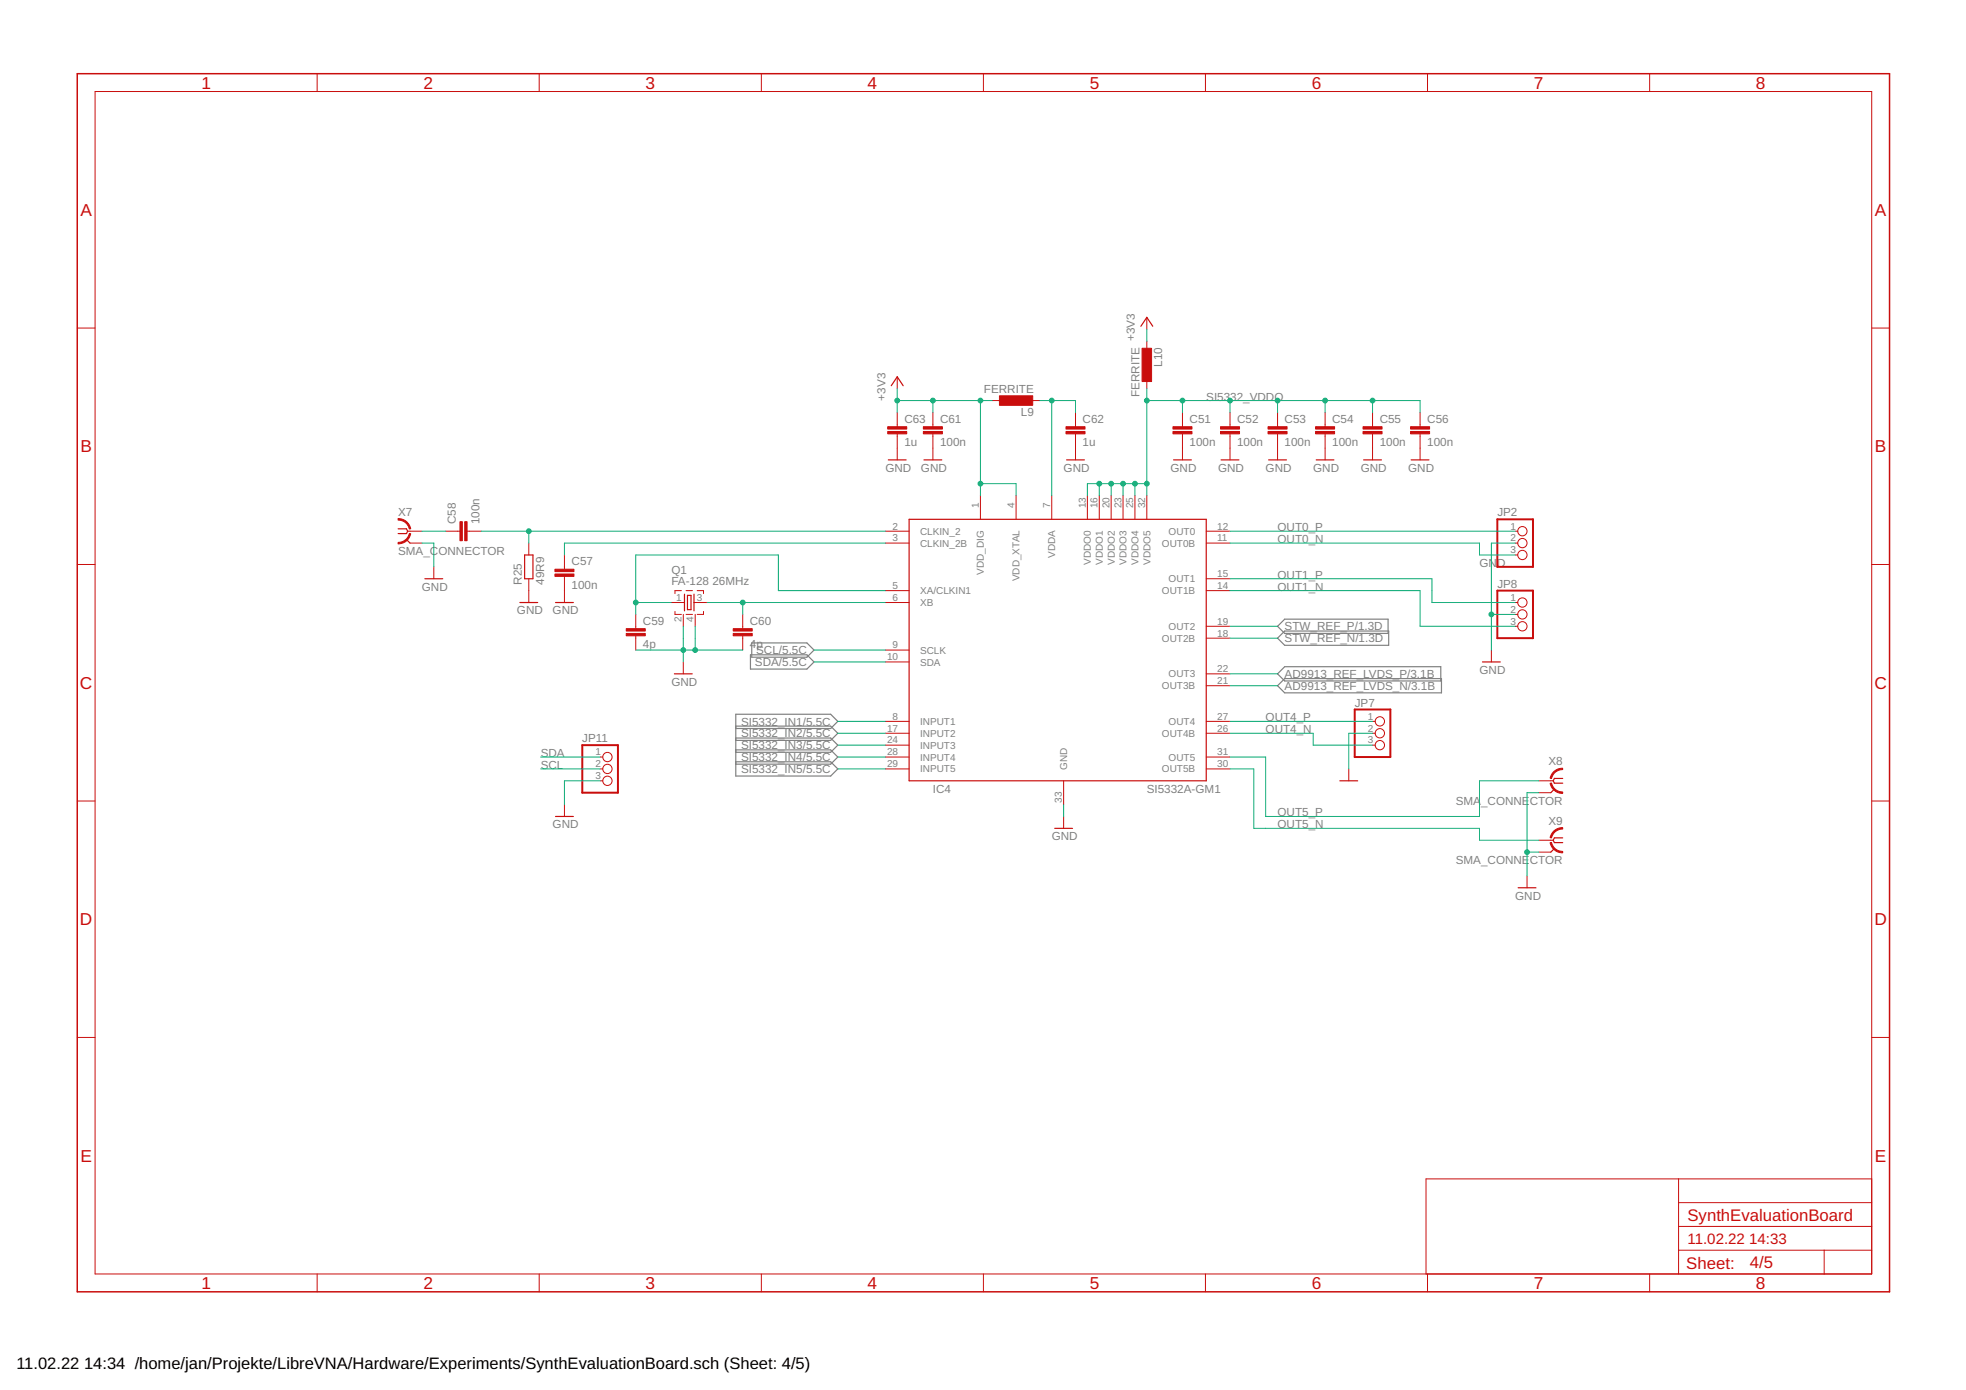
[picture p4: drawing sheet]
<svg xmlns="http://www.w3.org/2000/svg" width="420mm" height="297mm" viewBox="0 0 420 297" stroke-linecap="round" stroke-linejoin="round" font-family="sans-serif">
<path d="M160.4 139.9h12l1.6 1.6-1.6 1.5h-12zM160.7 137.4h11.7l1.6 1.5-1.6 1.5h-11.7zM274.6 134.9h22.2v3h-22.2l-1.6-1.5zM274.6 132.3h22.1v3.1h-22.1l-1.6-1.6zM157.2 155.7h20.3l1.5-1.5-1.5-1.6h-20.3v13.2h20.3l1.5-1.5-1.5-1.5h-20.3M157.2 155.2h20.3l1.5 1.5-1.5 1.5h-20.3M157.2 157.7h20.3l1.5 1.5-1.5 1.6h-20.3M274.6 142.5h33.3v3h-33.3l-1.6-1.5zM274.6 145h33.5v3.1h-33.5l-1.6-1.6zM157.2 160.3h20.3l1.5 1.5-1.5 1.5h-20.3" fill="none" stroke="#808080" stroke-width=".25"/>
<g fill="none" stroke="#c90d0c" stroke-width=".21">
<path d="M20.3 19.6h379.7v252.6h-379.7zM67.8 15.7v3.9M115.2 15.7v3.9M162.7 15.7v3.9M210.2 15.7v3.9M257.6 15.7v3.9M305.1 15.7v3.9M352.6 15.7v3.9M16.5 70.1h3.8M245.1 67.8v2.6M245.1 72.9v2.5M400 70.1h3.8"/>
<path d="M191.7 80.5v2.6M191.7 88.1v3.1M191.7 92.7v5.6M199.4 88.1v3.1M199.4 92.7v5.6M212.1 85.6h2.5M219.7 85.6h2.5M229.8 88.1v3.1M229.8 92.7v5.6M245.1 80.5v2.6M252.7 88.1v3.1M252.7 92.7v5.6"/>
<path d="M262.9 88.1v3.1M262.9 92.7v5.6M273 88.1v3.1M273 92.7v5.6M283.2 88.1v3.1M283.2 92.7v5.6M293.3 88.1v3.1M293.3 92.7v5.6M303.5 88.1v3.1M303.5 92.7v5.6M87.1 113.5h3.1M87.6 116.1h2.6"/>
<path d="M95.2 113.5h3.1M99.8 113.5h3.1M113 116.1v2.5M120.6 118.6v3M189.2 113.5h5.1M189.2 116.1h5.1M209.5 105.9v5.1M217.1 105.9v5.1M224.8 105.9v5.1M232.4 105.9v5.1M234.9 105.9v5.1M237.5 105.9v5.1"/>
<path d="M240 105.9v5.1M242.5 105.9v5.1M245.1 105.9v5.1M257.8 113.5h5.1M257.8 116.1h5.1M323.8 113.5h.6M323.8 116.1h.6M323.8 118.6h.6M16.5 120.6h3.8M92.7 121.1v2.6M113 123.7v5.1M120.6 123.2v5.6"/>
<path d="M135.9 131.3v3M135.9 135.9v3M143.5 128.8h2.8M144.3 130.7v.6h1.3M145.6 126.2h-1.3v.7M146 131.3v2.5M146.6 126.2h1.4M146.6 131.3h1.4M148.3 128.8h2.8M148.6 131.3v2.5M149 126.2h1.3v.7M150.3 130.7v.6h-1.3"/>
<path d="M158.7 131.3v3M158.7 135.9v3M189.2 126.2h5.1M189.2 138.9h5.1M189.2 128.8h5.1M257.8 126.2h5.1M257.8 123.7h5.1M257.8 136.4h5.1M257.8 133.8h5.1M318.7 138.9v2.6M323.8 133.8h.6M323.8 128.8h.6"/>
<path d="M323.8 131.3h.6M400 120.6h3.8M146 141.5v2.5M189.2 154.2h5.1M189.2 141.5h5.1M189.2 156.7h5.1M189.2 159.2h5.1M257.8 154.2h5.1M257.8 156.7h5.1M257.8 146.5h5.1M257.8 144h5.1M293.3 154.2h.6"/>
<path d="M293.3 156.7h.6M293.3 159.2h.6M16.5 171.2h3.8M120.6 171.9v2.6M128.2 161.8h.6M128.2 164.3h.6M128.2 166.9h.6M189.2 161.8h5.1M189.2 164.3h5.1M227.3 166.9v5M227.3 174.5v2.5M257.8 161.8h5.1"/>
<path d="M257.8 164.3h5.1M288.2 164.3v2.6M328.9 166.9h3M328.9 169.4h2.5M328.9 179.6h3M400 171.2h3.8M326.3 187.2v2.5M328.9 182.1h2.5M16.5 221.7h3.8M400 221.7h3.8M358.7 251.9v20.3M358.7 257h41.3"/>
<path d="M400 251.9h-95.2v20.3M67.8 272.2v3.9M115.2 272.2v3.9M162.7 272.2v3.9M210.2 272.2v3.9M257.6 272.2v3.9M305.1 272.2v3.9M352.6 272.2v3.9M358.7 267.2h41.3M358.7 262.1h41.3M389.8 267.2v5"/>
<circle cx="325.4" cy="113.5" r=".99"/>
<circle cx="325.4" cy="116.1" r=".99"/>
<circle cx="325.4" cy="118.6" r=".99"/>
<circle cx="325.4" cy="133.8" r=".99"/>
<circle cx="325.4" cy="128.8" r=".99"/>
<circle cx="325.4" cy="131.3" r=".99"/>
<circle cx="294.9" cy="154.2" r=".99"/>
<circle cx="294.9" cy="156.7" r=".99"/>
<circle cx="294.9" cy="159.2" r=".99"/>
<circle cx="129.8" cy="161.8" r=".99"/>
<circle cx="129.8" cy="166.9" r=".99"/>
<circle cx="129.8" cy="164.3" r=".99"/>
</g>
<path d="M16.5 15.7h387.3v260.4h-387.3z" fill="none" stroke="#c90d0c" stroke-width=".32"/>
<g fill="none" stroke="#c90d0c" stroke-width=".25">
<path d="M243.8 69.7l1.3-1.9 1.3 1.9M189.8 98.3h3.9M190.5 82.4l1.2-1.9 1.3 1.9M197.5 98.3h3.8M227.9 98.3h3.9M250.8 98.3h3.8M261 98.3h3.8M271.1 98.3h3.8M281.3 98.3h3.8M291.4 98.3h3.8M301.6 98.3h3.8M85.1 113h1.8l.2 .5-.2 .5h-1.8"/>
<path d="M86.9 115.3l.7 .8M112.1 118.6h1.8v5.1h-1.8zM194.3 111h63.5v55.9h-63.5zM90.8 123.7h3.8M111.1 128.8h3.8M118.7 128.8h3.8M146.3 127v3.5M146.9 127.2h.8v3.1h-.8zM148.3 127v3.5M144.1 144h3.8M316.8 141.5h3.8M118.7 174.5h3.8"/>
<path d="M225.4 177h3.8M286.3 166.9h3.9M332.2 168.6l-.8 .8M334 166.3h-1.8l-.3 .6 .3 .5h1.8M334 179h-1.8l-.3 .6 .3 .5h1.8M324.4 189.7h3.9M332.2 181.3l-.8 .8"/>
</g>
<g fill="#c90d0c" stroke="#c90d0c" stroke-width=".21">
<path d="M250.7 92.2h4v.5h-4z"/>
<path d="M250.7 91.2h4v.5h-4z"/>
<path d="M260.8 92.2h4.1v.5h-4.1z"/>
<path d="M260.8 91.2h4.1v.5h-4.1z"/>
<path d="M271 92.2h4.1v.5h-4.1z"/>
<path d="M271 91.2h4.1v.5h-4.1z"/>
<path d="M281.2 92.2h4v.5h-4z"/>
<path d="M281.2 91.2h4v.5h-4z"/>
<path d="M291.3 92.2h4.1v.5h-4.1z"/>
<path d="M291.3 91.2h4.1v.5h-4.1z"/>
<path d="M301.5 92.2h4v.5h-4z"/>
<path d="M301.5 91.2h4v.5h-4z"/>
<path d="M118.6 122.7h4.1v.5h-4.1z"/>
<path d="M118.6 121.6h4.1v.6h-4.1z"/>
<path d="M99.3 111.5h.5v4h-.5z"/>
<path d="M98.3 111.5h.5v4h-.5z"/>
<path d="M197.3 92.2h4.1v.5h-4.1z"/>
<path d="M197.3 91.2h4.1v.5h-4.1z"/>
<path d="M213.6 84.6h7.1v2h-7.1z"/>
<path d="M227.8 92.2h4.1v.5h-4.1z"/>
<path d="M227.8 91.2h4.1v.5h-4.1z"/>
<path d="M189.7 92.2h4.1v.5h-4.1z"/>
<path d="M189.7 91.2h4.1v.5h-4.1z"/>
<path d="M133.8 135.4h4.1v.5h-4.1z"/>
<path d="M133.8 134.3h4.1v.6h-4.1z"/>
<path d="M156.7 135.4h4.1v.5h-4.1z"/>
<path d="M156.7 134.3h4.1v.6h-4.1z"/>
<path d="M244.1 74.4h2v7.1h-2z"/>
</g>
<g fill="#c90d0c" stroke="#c90d0c" stroke-width=".21">
<path d="M85.1 110.8a2.67 2.67 0 0 1 2.7 2.2l-.3 .1a2.39 2.39 0 0 0-2.4-2z" fill-rule="evenodd"/>
<path d="M85.1 115.9a2.45 2.45 0 0 0 2.4-1.9l.3 .1a2.69 2.69 0 0 1-2.7 2.1z" fill-rule="evenodd"/>
<path d="M332.1 164.9a2.58 2.58 0 0 1 1.9-.7v.3a2.4 2.4 0 0 0-2.4 1.9l-.3-.1v-.2z" fill-rule="evenodd"/>
<path d="M331.3 167.4l.3-.1a2.39 2.39 0 0 0 2.4 1.9v.3a2.67 2.67 0 0 1-2.7-2.1z" fill-rule="evenodd"/>
<path d="M332.1 177.6l1.2-.7h.7v.3a2.4 2.4 0 0 0-2.4 1.9l-.3-.1v-.2z" fill-rule="evenodd"/>
<path d="M331.3 180.1l.3-.1a2.39 2.39 0 0 0 2.4 1.9v.3a2.67 2.67 0 0 1-2.7-2.1z" fill-rule="evenodd"/>
</g>
<path d="M320 111h7.6v10.1h-7.6zM320 126.2h7.6v10.2h-7.6zM124.4 159.2h7.7v10.2h-7.7zM289.5 151.6h7.6v10.2h-7.6z" fill="none" stroke="#c90d0c" stroke-width=".42"/>
<g fill="none" stroke="#0dab76" stroke-width=".21">
<path d="M245.1 70.4v2.5M191.7 85.6h20.4M191.7 83.1v5M199.4 85.6v2.5M209.5 85.6v20.3M222.2 85.6h7.6v2.5M224.8 85.6v20.3M245.1 83.1v22.8M245.1 85.6h58.4v2.5M252.7 85.6v2.5M262.9 85.6v2.5M273 85.6v2.5"/>
<path d="M283.2 85.6v2.5M293.3 85.6v2.5M90.2 116.1h2.5v5M90.2 113.5h5M102.9 113.5h86.3M113 113.5v2.6M189.2 116.1h-68.6v2.5M209.5 103.4h7.6v2.5M234.9 103.4v2.5M237.5 103.4v2.5M240 103.4v2.5M242.5 103.4v2.5"/>
<path d="M245.1 103.4h-12.7v2.5M262.9 116.1h53.3v2.5h7.6M262.9 113.5h60.9M323.8 116.1h-5.1v22.8M135.9 138.9h22.8M135.9 128.8h7.6M146 133.8v7.7M148.6 133.8v5.1M151.1 128.8h38.1M158.7 128.8v2.5M174 138.9h15.2M189.2 126.2h-22.9v-7.6h-30.4v12.7"/>
<path d="M262.9 123.7h43.1v5.1h17.8M262.9 126.2h40.6v7.6h20.3M262.9 133.8h10.1M262.9 136.4h10.1M318.7 131.3h5.1M174 141.5h15.2M179 156.7h10.2M179 154.2h10.2M179 159.2h10.2M262.9 156.7h17.7v2.5h12.7M262.9 154.2h30.4M262.9 144h10.1"/>
<path d="M262.9 146.5h10.1M293.3 156.7h-5.1v7.6M115.5 164.3h12.7M115.5 161.8h12.7M128.2 166.9h-7.6v5M179 164.3h10.2M179 161.8h10.2M227.3 171.9v2.6M262.9 161.8h7.6v12.7h45.7v-7.6h12.7M262.9 164.3h5v12.7h48.3v2.6h12.7M328.9 169.4h-2.6v17.8M326.3 182.1h2.6"/>
</g>
<g fill="#0dab76" stroke="#0dab76" stroke-width=".21">
<circle cx="146" cy="138.9" r=".51"/>
<circle cx="148.6" cy="138.9" r=".51"/>
<circle cx="318.7" cy="131.3" r=".51"/>
<circle cx="326.3" cy="182.1" r=".51"/>
<circle cx="209.5" cy="103.4" r=".51"/>
<circle cx="209.5" cy="85.6" r=".51"/>
<circle cx="191.7" cy="85.6" r=".51"/>
<circle cx="199.4" cy="85.6" r=".51"/>
<circle cx="113" cy="113.5" r=".51"/>
<circle cx="158.7" cy="128.8" r=".51"/>
<circle cx="135.9" cy="128.8" r=".51"/>
<circle cx="224.8" cy="85.6" r=".51"/>
<circle cx="242.5" cy="103.4" r=".51"/>
<circle cx="245.1" cy="103.4" r=".51"/>
<circle cx="240" cy="103.4" r=".51"/>
<circle cx="237.5" cy="103.4" r=".51"/>
<circle cx="234.9" cy="103.4" r=".51"/>
<circle cx="252.7" cy="85.6" r=".51"/>
<circle cx="262.9" cy="85.6" r=".51"/>
<circle cx="273" cy="85.6" r=".51"/>
<circle cx="283.2" cy="85.6" r=".51"/>
<circle cx="293.3" cy="85.6" r=".51"/>
<circle cx="245.1" cy="85.6" r=".51"/>
</g>
<g font-size="3.7" fill="#c90d0c">
<text x="43" y="18.9">1</text>
<text x="90.5" y="18.9">2</text>
<text x="138" y="18.9">3</text>
<text x="185.4" y="18.9">4</text>
<text x="232.9" y="18.9">5</text>
<text x="280.3" y="18.9">6</text>
<text x="327.8" y="18.9">7</text>
<text x="375.3" y="18.9">8</text>
<text x="17.2" y="46.1">A</text>
<text x="400.7" y="46.1">A</text>
<text x="17.2" y="96.7">B</text>
<text x="400.7" y="96.7">B</text>
<text x="17.1" y="147.2">C</text>
<text x="400.6" y="147.2">C</text>
<text x="17.1" y="197.7">D</text>
<text x="400.6" y="197.7">D</text>
<text x="17.2" y="248.3">E</text>
<text x="400.7" y="248.3">E</text>
<text x="43" y="275.4">1</text>
<text x="90.5" y="275.4">2</text>
<text x="138" y="275.4">3</text>
<text x="185.4" y="275.4">4</text>
<text x="232.9" y="275.4">5</text>
<text x="280.3" y="275.4">6</text>
<text x="327.8" y="275.4">7</text>
<text x="375.3" y="275.4">8</text>
</g>
<g font-size="3.6" fill="#c90d0c">
<text x="360.6" y="260.8">SynthEvaluationBoard</text>
<text x="360.4" y="271.1">Sheet:</text>
<text x="374" y="271">4/5</text>
</g>
<g font-size="3.5">
<text x="3.5" y="292.5">11.02.22</text>
<text x="18" y="292.5">14:34 /home/jan/Projekte/LibreVNA/Hardware/Experiments/SynthEvaluationBoard.sch (Sheet: 4/5)</text>
</g>
<g font-size="3.2" fill="#c90d0c">
<text x="360.6" y="265.9">11.02.22</text>
<text x="373.8" y="265.9">14:33</text>
</g>
<g font-size="2.5" fill="#808080">
<text x="242.5" y="72.9" transform="rotate(-90 242.5 72.9)">+3V3</text>
<text x="248.4" y="78.3" transform="rotate(-90 248.4 78.3)">L10</text>
<text x="189.2" y="85.6" transform="rotate(-90 189.2 85.6)">+3V3</text>
<text x="210.3" y="84.1">FERRITE</text>
<text x="218.2" y="88.9">L9</text>
<text x="243.6" y="84.9" transform="rotate(-90 243.6 84.9)">FERRITE</text>
<text x="257.8" y="85.6">SI5332_VDDO</text>
<text x="193.3" y="95.4">1u</text>
<text x="193.3" y="90.3">C63</text>
<text x="200.9" y="95.4">100n</text>
<text x="200.9" y="90.3">C61</text>
<text x="231.4" y="95.4">1u</text>
<text x="231.4" y="90.3">C62</text>
<text x="254.2" y="95.4">100n</text>
<text x="254.2" y="90.3">C51</text>
<text x="264.4" y="95.4">100n</text>
<text x="264.4" y="90.3">C52</text>
<text x="274.5" y="95.4">100n</text>
<text x="274.5" y="90.3">C53</text>
<text x="284.7" y="95.4">100n</text>
<text x="284.7" y="90.3">C54</text>
<text x="294.9" y="95.4">100n</text>
<text x="294.9" y="90.3">C55</text>
<text x="305" y="95.4">100n</text>
<text x="305" y="90.3">C56</text>
<text x="189.2" y="100.8">GND</text>
<text x="196.8" y="100.8">GND</text>
<text x="227.3" y="100.8">GND</text>
<text x="250.2" y="100.8">GND</text>
<text x="260.3" y="100.8">GND</text>
<text x="270.5" y="100.8">GND</text>
<text x="280.6" y="100.8">GND</text>
<text x="290.8" y="100.8">GND</text>
<text x="301" y="100.8">GND</text>
<text x="85.1" y="110.2">X7</text>
<text x="97.4" y="112" transform="rotate(-90 97.4 112)">C58</text>
<text x="102.5" y="112" transform="rotate(-90 102.5 112)">100n</text>
<text x="273" y="113.5">OUT0_P</text>
<text x="320" y="110.3">JP2</text>
<text x="85.1" y="118.6">SMA_CONNECTOR</text>
<text x="273" y="116.1">OUT0_N</text>
<text x="111.5" y="125" transform="rotate(-90 111.5 125)">R25</text>
<text x="116.3" y="125" transform="rotate(-90 116.3 125)">49R9</text>
<text x="122.2" y="125.8">100n</text>
<text x="122.2" y="120.8">C57</text>
<text x="143.5" y="125">FA-128</text>
<text x="143.5" y="122.7">Q1</text>
<text x="152.2" y="125">26MHz</text>
<text x="273" y="123.7">OUT1_P</text>
<text x="316.2" y="121.1">GND</text>
<text x="320" y="125.6">JP8</text>
<text x="90.2" y="126.2">GND</text>
<text x="110.5" y="131.3">GND</text>
<text x="118.1" y="131.3">GND</text>
<text x="273" y="126.2">OUT1_N</text>
<text x="137.4" y="133.5">C59</text>
<text x="160.3" y="133.5">C60</text>
<text x="274.5" y="137.3">STW_REF_N/1.3D</text>
<text x="274.5" y="134.7">STW_REF_P/1.3D</text>
<text x="137.4" y="138.5">4p</text>
<text x="160.3" y="138.5">4p</text>
<text x="161.3" y="142.3">SDA/5.5C</text>
<text x="161.6" y="139.8">SCL/5.5C</text>
<text x="316.2" y="144">GND</text>
<text x="143.5" y="146.5">GND</text>
<text x="274.5" y="144.9">AD9913_REF_LVDS_P/3.1B</text>
<text x="274.5" y="147.4">AD9913_REF_LVDS_N/3.1B</text>
<text x="158.4" y="155">SI5332_IN1/5.5C</text>
<text x="270.5" y="154.2">OUT4_P</text>
<text x="289.5" y="151">JP7</text>
<text x="115.6" y="161.8">SDA</text>
<text x="124.4" y="158.6">JP11</text>
<text x="158.4" y="157.6">SI5332_IN2/5.5C</text>
<text x="158.4" y="160.1">SI5332_IN3/5.5C</text>
<text x="270.5" y="156.7">OUT4_N</text>
<text x="115.6" y="164.3">SCL</text>
<text x="158.4" y="162.7">SI5332_IN4/5.5C</text>
<text x="158.4" y="165.2">SI5332_IN5/5.5C</text>
<text x="330.9" y="163.6">X8</text>
<text x="199.4" y="169.4">IC4</text>
<text x="245.1" y="169.4">SI5332A-GM1</text>
<text x="311.1" y="171.9">SMA</text>
<text x="316.5" y="171.9">_CONNE</text>
<text x="326.9" y="171.9">CTOR</text>
<text x="118.1" y="177">GND</text>
<text x="224.8" y="179.6">GND</text>
<text x="273" y="177">OUT5_N</text>
<text x="273" y="174.5">OUT5_P</text>
<text x="330.9" y="176.3">X9</text>
<text x="311.1" y="184.6">SMA_CONNE</text>
<text x="326.9" y="184.6">CTOR</text>
<text x="323.8" y="192.3">GND</text>
</g>
<g font-size="2.1" fill="#808080">
<text x="190.8" y="113.2">2</text>
<text x="209.2" y="108.6" transform="rotate(-90 209.2 108.6)">1</text>
<text x="216.8" y="108.6" transform="rotate(-90 216.8 108.6)">4</text>
<text x="224.4" y="108.6" transform="rotate(-90 224.4 108.6)">7</text>
<text x="232" y="108.6" transform="rotate(-90 232 108.6)">13</text>
<text x="234.6" y="108.6" transform="rotate(-90 234.6 108.6)">16</text>
<text x="237.1" y="108.6" transform="rotate(-90 237.1 108.6)">20</text>
<text x="239.6" y="108.6" transform="rotate(-90 239.6 108.6)">23</text>
<text x="242.2" y="108.6" transform="rotate(-90 242.2 108.6)">25</text>
<text x="244.7" y="108.6" transform="rotate(-90 244.7 108.6)">32</text>
<text x="260.1" y="113.2">12</text>
<text x="322.8" y="113.2">1</text>
<text x="190.8" y="115.7">3</text>
<text x="196.6" y="114.3">CLKIN_2</text>
<text x="196.6" y="116.8">CLKIN_2B</text>
<text x="225.5" y="119.3" transform="rotate(-90 225.5 119.3)">VDDA</text>
<text x="248.3" y="116.8">OUT0B</text>
<text x="249.8" y="114.3">OUT0</text>
<text x="260.1" y="115.7">11</text>
<text x="322.8" y="115.7">2</text>
<text x="322.8" y="118.2">3</text>
<text x="190.8" y="125.9">5</text>
<text x="210.3" y="122.8" transform="rotate(-90 210.3 122.8)">VDD_DIG</text>
<text x="217.9" y="124.2" transform="rotate(-90 217.9 124.2)">VDD_XTAL</text>
<text x="233.1" y="120.7" transform="rotate(-90 233.1 120.7)">VDDO0</text>
<text x="235.7" y="120.7" transform="rotate(-90 235.7 120.7)">VDDO1</text>
<text x="238.2" y="120.7" transform="rotate(-90 238.2 120.7)">VDDO2</text>
<text x="240.8" y="120.7" transform="rotate(-90 240.8 120.7)">VDDO3</text>
<text x="243.3" y="120.7" transform="rotate(-90 243.3 120.7)">VDDO4</text>
<text x="245.8" y="120.7" transform="rotate(-90 245.8 120.7)">VDDO5</text>
<text x="249.8" y="124.4">OUT1</text>
<text x="260.1" y="125.9">14</text>
<text x="260.1" y="123.3">15</text>
<text x="144.5" y="128.4">1</text>
<text x="148.9" y="128.4">3</text>
<text x="190.8" y="128.4">6</text>
<text x="196.6" y="127">XA/CLKIN1</text>
<text x="196.6" y="129.5">XB</text>
<text x="248.3" y="127">OUT1B</text>
<text x="322.8" y="128.4">1</text>
<text x="322.8" y="130.9">2</text>
<text x="145.7" y="132.8" transform="rotate(-90 145.7 132.8)">2</text>
<text x="148.2" y="132.8" transform="rotate(-90 148.2 132.8)">4</text>
<text x="248.3" y="137.1">OUT2B</text>
<text x="249.8" y="134.6">OUT2</text>
<text x="260.1" y="136">18</text>
<text x="260.1" y="133.5">19</text>
<text x="322.8" y="133.5">3</text>
<text x="189.6" y="141.1">10</text>
<text x="190.8" y="138.6">9</text>
<text x="196.6" y="139.7">SCLK</text>
<text x="196.6" y="142.2">SDA</text>
<text x="260.1" y="143.6">22</text>
<text x="248.3" y="147.3">OUT3B</text>
<text x="249.8" y="144.8">OUT3</text>
<text x="260.1" y="146.2">21</text>
<text x="190.8" y="153.8">8</text>
<text x="196.6" y="154.9">INPUT1</text>
<text x="249.8" y="154.9">OUT4</text>
<text x="260.1" y="153.8">27</text>
<text x="292.4" y="153.8">1</text>
<text x="127.3" y="161.4">1</text>
<text x="189.6" y="156.3">17</text>
<text x="189.6" y="158.9">24</text>
<text x="189.6" y="161.4">28</text>
<text x="196.6" y="157.5">INPUT2</text>
<text x="196.6" y="160">INPUT3</text>
<text x="248.3" y="157.5">OUT4B</text>
<text x="260.1" y="156.3">26</text>
<text x="260.1" y="161.4">31</text>
<text x="292.4" y="156.3">2</text>
<text x="292.4" y="158.9">3</text>
<text x="127.3" y="164">2</text>
<text x="127.3" y="166.5">3</text>
<text x="189.6" y="164">29</text>
<text x="196.6" y="162.5">INPUT4</text>
<text x="196.6" y="165.1">INPUT5</text>
<text x="228.1" y="164.5" transform="rotate(-90 228.1 164.5)">GND</text>
<text x="248.3" y="165.1">OUT5B</text>
<text x="249.8" y="162.5">OUT5</text>
<text x="260.1" y="164">30</text>
<text x="226.9" y="171.6" transform="rotate(-90 226.9 171.6)">33</text>
</g>
</svg>
